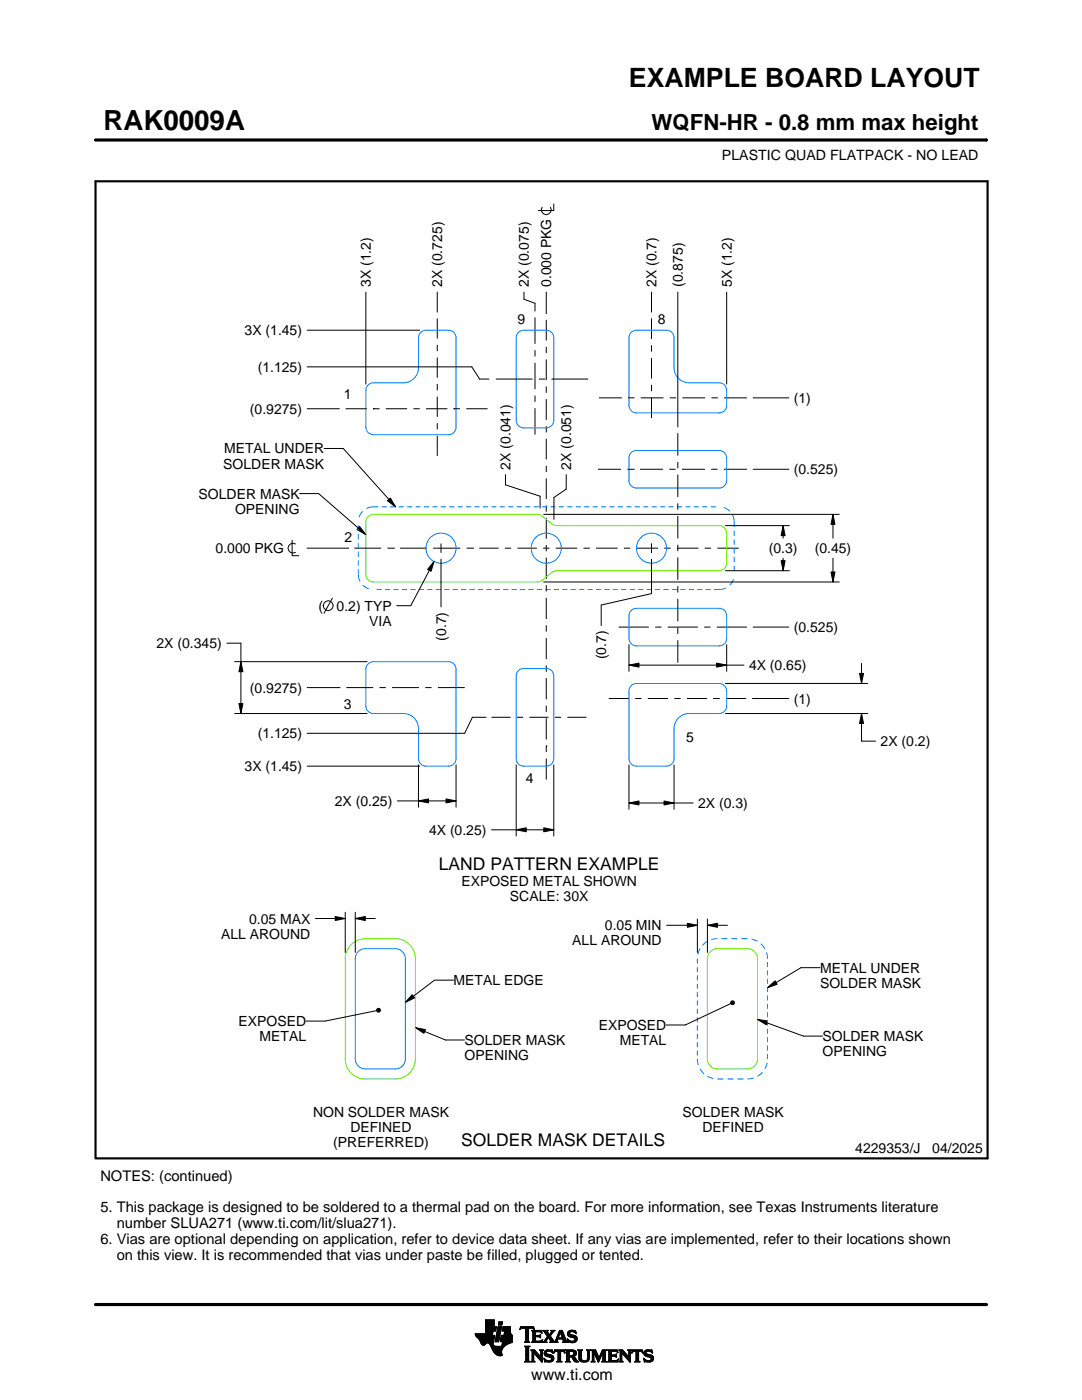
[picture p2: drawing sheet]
<svg xmlns="http://www.w3.org/2000/svg" width="216mm" height="279mm" viewBox="0 0 216 279" stroke-linecap="round" stroke-linejoin="round" font-family="sans-serif">
<g fill="none" stroke="#000" stroke-width=".2">
<path d="M19.1 27.9h177.7M196.8 27.7v.5M73 58.3v18.3M87.2 58.3v4M104.6 58.3v1.4l2.1 .8v1.6M108.2 41.4a.98 .98 0 0 0 .8 1.5 .98 .98 0 0 0 .8-1.5M109 58.3v4.3M110.5 40.7v1.3h-3.1M130 58.3v4M135.2 58.3v26.9M145 58.3v18.3M61.3 73.2h32.8l1.6 2.4h1.9"/>
<path d="M61.3 65.9h22.5M87.2 63.5v4.1M87.2 68.8v1.3M87.2 71.3v4.1M87.2 76.6v1.3M87.2 79.2v4M98.9 75.6h7.4M106.7 63.3v5.3M106.7 69.9v1.2M106.7 72.4v5.3M106.7 78.9v1.3M107.5 75.6h1.3"/>
<path d="M109 63.8v4.2M109 69.2v1.3M109 71.7v4.2M109 77.1v1.3M109 79.6v4.2M110 75.6h7.4M119.5 79.4h4.6M125.3 79.4h1.3M127.8 79.4h4.6M130 63.5v4.2M130 68.9v1.3M130 71.4v4.2"/>
<path d="M130 76.8v1.3M130 79.3v4.2M133.7 79.4h1.2M136.2 79.4h4.5M142 79.4h1.2M144.5 79.4h4.5M150.3 79.4h7.1M59.8 98.5h3.8l9.4 8.2M61.3 81.6h6.4M64.7 89.5h3.8l10.4 11.6M69 81.6h4.2M74.5 81.6h.1"/>
<path d="M74.5 81.6h1.2M77 81.6h4.2M77.3 99.9l.6-.5 1 1.7zM82.5 81.6h1.3M85 81.6h4.3M87.2 84.4v1.3M87.2 87v4M90.5 81.6h.1M90.5 81.6h1.3M93 81.6h4.3M100.9 94.7v2.1l6.9 2.2v2.4M106.7 81.5v5.2"/>
<path d="M109 85v1.3M109 87.6v4.1M109 93v1.2M109 95.5v4.1M113 94.7v2.9l-2.5 1.7v4.3M119.3 93.6h4.6M125.2 93.6h1.2M126.4 93.6h.1M127.7 93.6h4.6M133.5 93.6h1.3M135.2 86.4v4.5M135.2 92.2v1.2"/>
<path d="M135.2 94.7v4.5M136.1 93.6h4.6M141.9 93.6h1.3M144.4 93.6h4.6M150.3 93.6h7.1M58.3 107.8v3.1h1.3M59 108.6a.98 .98 0 0 0-1.5 .8 .98 .98 0 0 0 1.5 .8M61.3 109.4h8.3M66.3 119.4l-1.6 3M70.7 109.4h5.4M71.8 105.1l1.2 1.6-1.8-1zM77.3 109.4h1.3"/>
<path d="M78.6 109.4h.1M79.8 109.4h5.4M86.4 109.4h5.5M86.6 112.1l-.6 1.9-.7-.4zM86.6 112.1l-4.6 8.8h-2.8M88 108.5v1.8M88 111.6v9.5M93.1 109.4h1.3M94.4 109.4h.1M95.6 109.4h3.9M100.7 109.4h1.3M103.3 109.4h3.8"/>
<path d="M108.4 109.4h1.2M108.5 116.2h59M108.5 102.7h59M109 100.9v1.2M109 103.4v4.1M109 108.8v1.2M109 111.3v4.2M109 116.8v1.2M109 119.3v4.2M110.9 109.4h4.3M116.4 109.4h1.3M118.9 109.4h4.3"/>
<path d="M124.5 109.4h1.2M127 109.4h4.3M130 108.4v2M130 111.6v6.9l-10 2.3v4M132.5 109.4h1.3M135.1 109.4h4.3M135.2 100.5v1.2M135.2 103v4.5M135.2 108.7v1.3M135.2 111.2v4.5M135.2 117v1.2M135.2 119.5v4.5"/>
<path d="M140.6 109.4h1.3M143.1 109.4h4.3M144.8 113.9h12.7M144.8 104.9h12.7M155.9 111.9h.8l-.4 2zM156.3 104.9l.4 2h-.8zM156.3 104.9v2.5M156.3 111.4v2.5M165.8 114.2h.8l-.4 2zM166.2 102.7l.4 1.9h-.8zM166.2 102.7v4.7M166.2 111.4v4.8"/>
<path d="M45.3 128.4h2.8v14M46.8 132.1h26.5M48.1 132.1l.4 1.9h-.8zM61.3 137.2h6.6M69.1 137.2h5.4M75.7 137.2h1.3M78.2 137.2h5.4M84.9 137.2h1.2M87.4 137.2h5.3M109 124.8v1.3M109 127.3v4.3M109 132.8v1.3"/>
<path d="M109 135.3v4.3M121.5 139.4h4M123.4 125.1h6.1M125.5 132.7l2-.4v.8zM125.5 132.7h23M125.5 128.7v5.3M126.8 139.4h1.2M129.3 139.4h4M130.7 125.1h1.3M133.2 125.1h6.1M134.6 139.4h1.2M135.2 125.2v1.3"/>
<path d="M135.2 127.8v4.5M137.1 139.4h4M140.5 125.1h1.3M142.4 139.4h.1M142.4 139.4h1.2M143 132.3l2 .4-2 .4zM143 125.1h6M144.8 136.4h28.4M144.9 139.4h4M145 128.7v5.3M150.1 139.4h7.3M150.3 125.1h7.1"/>
<path d="M171.5 134.4h.8l-.4 2zM171.9 132.4v4M46.8 142.4h26.5M47.7 140.4h.8l-.4 2zM61.3 152.9h22.5M79.3 159.8h11.7M83.5 159.8l2-.4v.8zM83.5 152.6v8.5M89 159.4l2 .4-2 .4zM91 152.6v8.5M97 143.1h-2.7l-1.6 3.2h-31.4M98.1 143.1h3.8"/>
<path d="M103 152.6v14.3M103.1 143.1h1.3M105.6 143.1h3.8M109 148.8h.1M109 140.8v1.3M109 143.3v4.3M109 148.8v1.3M109 151.4v4.2M110.5 152.6v14.3M110.7 143.1h1.3M113.2 143.1h3.8M125.5 152.6v8.9"/>
<path d="M132.5 159.9l2 .4-2 .4zM134.5 152.6v8.9M144.8 142.4h28.4M171.9 142.4l.4 2h-.8zM171.9 142.4v5.5h2.8M98.1 165.6h12.4M103 165.6l2-.4v.8zM108.5 165.2l2 .4-2 .4zM125.5 160.3l2-.4v.8zM125.5 160.3h12.8M62.9 183.3h6M66.9 182.9l2 .4-2 .4z"/>
<path d="M68.9 182.1v8M70.9 183.3l2-.4v.8zM70.9 182.1v8M70.9 183.3h4M82.2 198.5l.5 .7-1.8 .8zM90.5 195.6h-3.8l-5.8 4.4M133 184.7h6.2M137.2 184.3l2 .4-2 .4zM139.2 183.4v6.7M141.2 184.7l2-.4v.8zM141.2 183.4v6.7M141.2 184.7h4"/>
<path d="M145.8 199.9l.3-.2 .3 .1 .2 .3-.2 .3-.3 .1-.3-.2zM153.2 197.1l1.5-1.4 .4 .7zM163.6 193.1h-3.8l-6.6 4M75.1 201.7l-10.2 2.1h-3.8M75.2 201.4l.2-.2 .4 .1 .1 .3-.1 .3-.4 .1-.2-.2zM82.9 205.1l2 .4-.3 .7zM82.9 205.1l6 2.5h3.8M145.8 200.3l-9.1 4.3h-3.8M151.2 203.4l2 .4-.3 .7zM151.2 203.4l9.1 3.4h3.8M94.8 266.2h3.5M94.8 266.3h3.5"/>
<path d="M94.9 266.4h3.3M94.9 266.5h3.8l-.2 1.2M94.9 266.5h3.8M95 266.6h3.7M95 266.7h3.7M95.1 266.8h3.6M95.2 266.9h3.4M95.3 267h3.3M95.4 267.1h3.2M95.5 267.2h3.1M95.6 267.3h3M95.7 267.4h2.8"/>
<path d="M95.7 267.5h2.8M95.8 267.6h2.7M95.8 267.7h2.7M95.9 267.8h2.6M95.9 267.9h2.5M95.9 268h2.5M96 268h1.1M96 268.1h1M96.1 268.2h.8M96.1 268.3h.7M96.2 268.4h.6M96.3 268.4h.4"/>
<path d="M96.9 266.1h1.4M96.9 266h1.4M96.9 265.9h1.4M96.9 265.8h1.5M96.9 265.7h1.5M96.9 264.7l2.2 .1-.2 .9h-.5l-.2 .8M96.9 265.6h2M96.9 265.5h2M96.9 265.4h2M96.9 265.3h2.1M96.9 265.2h2.1M96.9 265.1h2.1"/>
<path d="M96.9 265h2.1M96.9 264.9h2.1M96.9 264.8h2.2M96.9 264.6h1.7M96.9 264.5h1.7M96.9 264.4h1.7M96.9 264.3h1.7M96.9 264.2h1.7M96.9 264.1h1.7M96.9 264h1.7M96.9 263.9h1.7M96.9 263.8h1.7"/>
<path d="M96.9 263.7h1.7M96.9 263.6h1.7M96.9 263.5h1.7M96.9 263.4h1.7M97.5 268h.9M97.6 268.1h.8M97.7 268.2h.7M97.7 268.3h.7M97.8 268.4h.6M97.9 268.5h.6M97.9 268.6h.7M98 268.7h1.1"/>
<path d="M98 268.8h2.6M98 268.8h2.5M98.1 268.9h2.3M98.1 269h2.3M98.1 269.1h2.2M98.2 269.2h2.1M98.2 269.2h2M98.2 269.3h2M98.3 269.4h1.9M98.3 269.5h1.8M98.4 269.6h1.7M98.4 268v.4l.3 .2 2 .1"/>
<path d="M98.5 269.7h1.6M98.5 267.7l-.1 .3M98.5 269.8h1.6M98.6 269.9h1.5M98.6 264.8v-1.4h-1.7v2.8h-2.1l.1 .3 .7 .8 .7 1.1 .3 .1 .6-.5 .4 .1 1 1.8 .8 .6h.8l-.1-1 .8-1M98.6 270h1.5M98.7 270h1.4M98.8 270.1h1.3M98.8 267.7h.7M98.8 267.6h.7M98.8 267.5h.7M98.9 270.2h1.2"/>
<path d="M98.9 267.4h.7M98.9 267.3h.7M98.9 267.2h.7M98.9 267.1h.7M98.9 267h.7M98.9 270.3h1.3M99 266.9h.6M99 266.9h.7M99 266.8h.7M99 266.7h.7M99 266.6h.7M99 266.5h.7"/>
<path d="M99.1 270.4h1.1M99.1 266.4h.7M99.1 266.3h.7M99.1 266.2h.7M99.1 266.1h.7M99.1 266h.7M99.2 265.9h.7M99.2 265.8h.7M99.2 270.4h1M99.2 265.7h.7M99.2 265.6h.7M99.2 265.5h.7"/>
<path d="M99.3 265.4h.6M99.3 265.4h.7M99.3 265.3h.7M99.3 265.2h.7M99.3 265.1h.7M99.3 265h.7M99.4 270.5h.8M99.4 264.9h.7M99.4 264.8h.7M99.4 264.8h.7l-.6 3h-.7zM99.4 264.5l.2-.7h.7l-.2 .7h-.7M99.5 264.4h.6"/>
<path d="M99.5 264.3h.7M99.5 264.2h.7M99.5 264.1h.7M99.5 264h.7M99.5 263.9h.7M99.6 263.8h.7M99.8 270.6h.1M99.8 267.7h2.4M99.8 267.6h2.4M99.8 267.5h2.4M99.9 267.4h2.3M99.9 267.3h2.3"/>
<path d="M99.9 267.2h2.3M99.9 267.1h2.3M99.9 267h2.3M99.9 266.9h2.3M100 266.9h2.2M100 266.8h2.2M100 266.7h2.2M100 266.6h2.2M100 266.5h2.2M100.1 268.6h.7M100.2 268.5h.7M100.2 268.4h.8"/>
<path d="M100.2 268.4h.9M100.2 268.3h1M100.2 268.2h1.2M100.2 265.6h1.6M100.2 268.1h1.4M100.2 265.5h1.6M100.2 268h1.6M100.3 265.4h1.5M100.3 268h1.7M100.3 267.9h1.9M100.3 265.3h1.5M100.3 267.8h1.9"/>
<path d="M100.3 265.2h1.5M100.3 265.1h1.5M100.3 265h1.5M100.4 264.9h1.4M100.4 264.8h1.4M100.6 266.5l.1-.8h-.5l.2-.9h1.4l.1 1.1 .3 .6v1.4l-1.3 .6M100.6 266.4h1.5M100.6 266.3h1.4M100.6 266.2h1.4M100.6 266.1h1.3M100.7 266h1.2M100.7 265.9h1.2"/>
<path d="M100.7 265.8h1.1M100.7 265.7h1.1M102.2 266.5h-2.2l-.2 1.1 .5 .2-.2 .9M103.7 265.3h.1M103.8 265.2h.2M103.8 265h2.8M103.8 264.9h2.7M103.9 264.8h2.6M104.7 267.8h1M104.7 271.8h1.1M104.7 268.7h1M104.8 267.7h.7"/>
<path d="M104.8 271.7h.8M104.9 265.2h.6M104.9 268.9h.6M104.9 267.6h.6M104.9 267.5l-.2 .3M104.9 267.5h.6M104.9 267.4h.6M104.9 267.3h.6M104.9 267.2h.6M104.9 267.1h.6M104.9 267h.6M104.9 266.8h.6"/>
<path d="M104.9 266.7h.6M104.9 266.6h.6M104.9 266.5h.6M104.9 266.4h.6M104.9 266.3h.6M104.9 266.2h.6M104.9 266.1h.6M104.9 265.9h.6M104.9 265.8h.6M104.9 265.7h.6M104.9 265.6h.6M104.9 265.5h.6"/>
<path d="M104.9 265.4h.6M104.9 265.3h.6M104.9 271.5h.6M104.9 269h.6M104.9 271.4h.6M104.9 271.4v-2.4l-.2-.4h1.1l-.3 .4v2.4M104.9 271.4l-.2 .4h1.1l-.3-.4M104.9 271.3h.6M104.9 271.2h.6M104.9 271.1h.6M104.9 271h.6M104.9 270.9h.6"/>
<path d="M104.9 270.8h.6M104.9 270.6h.6M104.9 270.5h.6M104.9 270.4h.6M104.9 270.3h.6M104.9 270.2h.6M104.9 270.1h.6M104.9 270h.6M104.9 269.9h.6M104.9 269.8h.6M104.9 269.6h.6M104.9 269.5h.6"/>
<path d="M104.9 269.4h.6M104.9 269.3h.6M104.9 269.2h.6M104.9 269.1h.6M105.5 267.5l.2 .3M105.5 267.5v-2.3l.7-.1 .4 .3-.1-.6h-2.6l-.1 .6 .4-.3 .7 .1v2.3M105.7 267.8h-1M105.9 271.8h.8M105.9 269.4h.8M106.1 269.5h.7M106.1 267.8h2M106.1 271.7h.5"/>
<path d="M106.2 269.6h.7M106.2 271.5h.3M106.2 265.6h1.8M106.2 269.8h.8M106.2 271.4h.3M106.2 271.4l-.3 .4h.8l-.2-.4M106.2 271.3h.3M106.2 271.2h.3M106.2 271.1h.3M106.2 271h.3M106.2 270.9h.3M106.2 270.8h.3"/>
<path d="M106.2 270.6h.3M106.2 270.5h.3M106.2 270.4h.3M106.2 270.3h.3M106.2 270.2h.3M106.2 270.1h.3M106.2 270h1M106.2 269.9h.9M106.2 269.8v1.6M106.2 269.8l-.3-.4h.8l1.2 1.4M106.3 267.7h1.8M106.3 265.7h1.8"/>
<path d="M106.3 267.6h.6M106.3 265.8h.6M106.3 267.5l-.2 .3M106.3 267.5h.5M106.3 267.4h.5M106.3 267.3h.5M106.3 267.2h.5M106.3 267.1h.5M106.3 267h.5M106.3 266.8h.5M106.3 266.7h1.6M106.3 266.6h1.6"/>
<path d="M106.3 266.5h.5M106.3 266.4h.5M106.3 266.3h.5M106.3 266.2h.5M106.3 266.1h.5M106.3 265.9h.5M106.4 265.2h.2M106.5 270h.1M106.5 270v1.4M106.5 265.3h.1M106.6 270.1h.7M106.7 270.2h.7"/>
<path d="M106.8 270.3h.7M106.8 265.9l.2-.1h.6l.6 .2-.2-.5h-1.9l.2 .3v1.7M106.8 265.9v.6h.8l.3-.2v.7M106.9 270.4h.7M107 270.5h.7M107.1 270.6h.7M107.2 270.8h1M107.3 270.9h.9M107.4 271h.8M107.5 271.1h.7M107.6 271.2h.6M107.6 266.5h.3"/>
<path d="M107.7 271.3h.5M107.7 269.4h.7M107.7 266.8h.2M107.7 267.6h.5M107.8 266.4h.1M107.8 271.4h.4M107.8 267h.1M107.8 265.8h.3M107.8 269.5h.5M107.9 271.5h.3M107.9 269.6h.3M107.9 267l-.3-.2h-.8l.1 .8h.9l.5-.2"/>
<path d="M107.9 269.8h.3M107.9 270.6h.3M107.9 270.5h.3M107.9 270.4h.3M107.9 270.3h.3M107.9 270.2h.3M107.9 270.1h.3M107.9 270h.3M107.9 269.9h.3M107.9 269.8v1M107.9 269.8l-.2-.4h.7l-.2 .4M108 271.7h.2"/>
<path d="M108 265.9h.1M108 267.5h.2M108.1 271.8h.1M108.1 266.1h.1M108.2 267.4h.1M108.2 269.8v2.1l-1.7-1.9M108.2 267.8h.9M108.3 267.4l-.2 .5-2-.1M108.3 265.6h1M108.5 267.7h.5M108.5 271.1l.8 .4h.5l.2-.1-.1-.4-1-.4-.3-.3 .1-.7 .7-.2 .6 .1 .2-.1 .1 .6-.9-.3-.3 .1-.1 .3 1.3 .4 .2 .6M108.5 271.1h.1"/>
<path d="M108.5 265.7h.7M108.5 271.2h.2M108.6 271.3h.2M108.6 270.1h.4M108.6 270h.4M108.6 270.2h.6M108.6 267.6h.4M108.6 271.4h.4M108.6 269.9h.4M108.6 270.3h1M108.6 265.8h.7M108.6 271.5h.8"/>
<path d="M108.6 269.8h.5M108.7 271.7h1.5M108.7 270.4h1.3M108.7 267.5h.3M108.7 271.8h.1M108.7 265.9h.6M108.7 269.6h1.5M108.8 267.4h.3M108.8 270.5h1.5M108.8 266.1h.6M108.8 269.5h1.4M108.8 267.3h.4"/>
<path d="M108.9 266.2h.6M108.9 267.2h.4M108.9 266.3h.6M108.9 270.6h1.5M109 267.1h.3M109 266.4h1M109.1 271.8h.9M109.1 269.4h.7M109.1 267h.9M109.1 266.5h.8M109.1 267.8h-.9M109.2 266.8h.8"/>
<path d="M109.2 266.6h.6M109.2 266.7h.7M109.2 266.7l-.6 .9-.4 .2M109.3 270.8h1.1M109.5 267.1h.6M109.6 267.2h.6M109.7 271.5h.7M109.7 267.3h.6M109.7 267.8l.2-.2-.5-.7-.4 .8 .1 .1M109.7 267.8h1.6M109.7 266.3h.4M109.7 267.4h.6"/>
<path d="M109.8 270.9h.7M109.8 266.2h.3M109.8 266.6l.9 1.2 1-2.3h.5l.8 2.1 .3 .2M109.8 267.5h.6M109.9 266.1h.3M109.9 269.8h.4M109.9 267.6h.6M109.9 267.7h.7M109.9 271.4h.5M109.9 265.9h.4M110 271h.5M110 265.6h.7"/>
<path d="M110 265.9l-.4 .5-.4-.6 .2-.3h-1.1l.9 1.2M110 265.9l.1-.2-.2-.2h.8l-.9 1.1M110 271.3h.5M110 265.8h.4M110 271.1h.5M110 271.2h.5M110.1 269.4h.1M110.1 265.7h.4M110.1 269.9h.2M110.2 270h.1M110.5 270h.1M110.5 269.9h.2"/>
<path d="M110.5 271.1l-.2 .5-.8 .3-.6-.2-.2 .1-.2-.7M110.5 269.8h.3M110.6 269.6h2.1M110.6 269.5h2M110.6 269.4h2M110.7 267.7h.5M110.8 267.6h.4M110.9 267.5h.3M110.9 267.4h.3M111 267.3h.3M111 267.2h1.8M111 267.1h1.8"/>
<path d="M111.1 267h.3M111.1 271.8h1M111.1 266.8h.4M111.2 266.7h.3M111.2 267.5l.1-.2h1l.1 .2M111.2 267.5v.3h.1M111.2 266.6h.3M111.3 266.5h.3M111.3 271.7h.6M111.3 266.4h.3M111.3 271.5h.6M111.3 267.8h-1.6"/>
<path d="M111.3 269.8h.6M111.4 266.3h.3M111.4 271.4h.5M111.4 271.4l-.1-1.7h-.4l-.4 .4 .2-.7h1.9l.1 .7-.3-.4h-.5v1.7M111.4 270.5h.5M111.4 270.4h.5M111.4 270.3h.5M111.4 270.2h.5M111.4 270.1h.5M111.4 270h.5M111.4 269.9h.5M111.4 271.4l-.3 .4h1l-.2-.4"/>
<path d="M111.4 271.3h.5M111.4 271.2h.5M111.4 271.1h.5M111.4 271h.5M111.4 270.9h.5M111.4 270.8h.5M111.4 270.6h.5M111.4 266.2h.3M111.4 266.1h.4M111.5 265.9h.9M111.5 265.8h.8M111.6 265.7h.7"/>
<path d="M111.6 265.6h.6M111.8 265.9l.4 1.1h-.8zM111.9 266.1h.5M111.9 266.2h.5M111.9 266.3h.6M112 266.4h.5M112 266.5h.6M112.1 266.6h.5M112.1 266.7h.6M112.1 266.8h.6M112.2 267h.5M112.2 267.8h1.1"/>
<path d="M112.3 267.3h.6M112.3 267.4h.6M112.4 267.5h.6M112.4 267.5v.3h-.2M112.4 269.8h.3M112.4 267.6h.6M112.4 267.7h.7M112.6 269.9h.1M112.6 270h.2M112.8 271.8h1M112.8 269.4h1.6M113 269.5h1.7"/>
<path d="M113 271.7h.7M113 269.6h1.9M113 271.5h.6M113 269.8h.6M113 271.4h.6M113 271.4l-.2 .4h1l-.2-.4M113 271.3h.6M113 271.2h.6M113 271.1h.6M113 271h.6M113 270.9h.6M113 270.8h1.5"/>
<path d="M113 270.6h1.6M113 270.5h1.8M113 270.4h.6M113 270.3h.6M113 270.2h.6M113 270.1h.6M113 270h.6M113 269.9h.6M113 269.8v1.6M113 269.8l-.2-.4h1.4l.6 .2 .2 .3v.4l-.2 .3-.4 .1M113.2 267.3h.2M113.2 267.4h.3"/>
<path d="M113.2 266.2h.5M113.2 266.3h.6M113.2 266.1h.5M113.3 267.5h.3M113.3 267.8h-1.1M113.3 266.4h.9M113.3 265.9h.4M113.3 267.6h.6M113.3 266.5h1.3M113.3 267.7h1.6M113.3 265.8h.5M113.3 267.8h.2"/>
<path d="M113.4 266.6h1.5M113.4 265.7h1.5M113.4 265.7l.5-.2 .7 .1 .2-.1 .1 .7-.7-.4h-.4l-.1 .3 .1 .2 .9 .2 .4 .3 .1 .5-.3 .5-.6 .2-.7-.2-.2 .1-.2-.7 .9 .5 .5-.1 .1-.3-.2-.3-1.1-.4-.2-.4zM113.5 266.7h1.5M113.5 265.6h1.4M113.6 271.4v-.6h.4l.7 1h.8M113.6 269.9l.1-.2 .7 .2v.4l-.4 .2M113.6 269.9v.6M113.7 267.8h1.1M113.8 266.8h1.3M113.8 265.5h.6M114 268h.4"/>
<path d="M114.1 270.9h.6M114.2 271h.6M114.2 271.1h.7M114.3 271.2h.6M114.3 267h.8M114.3 269.8h.7M114.3 270.4h.6M114.4 271.3h.6M114.4 270.7l1.1 1.1M114.4 270.7h.1M114.4 271.4h.7M114.4 269.9h.6"/>
<path d="M114.4 270.3h.6M114.5 267.6h.5M114.5 270.2h.5M114.5 270h.5M114.5 265.8h.4M114.5 270.1h.5M114.5 271.5h.7M114.6 271.7h.7M114.6 267.1h.6M114.6 267.5h.5M114.7 267.2h.5M114.7 267.4h.5"/>
<path d="M114.7 265.9h.3M114.7 267.3h.5M114.7 271.8h.8M114.8 266.1h.2M114.9 266.2h.1M115.3 269.4h.9M115.4 269.5h.7M115.5 269.6h.5M115.5 269.8h.5M115.5 269.8v1.4l.4 .5 .6 .2 .7-.1 .3-.3 .1-.5M115.5 271h.5M115.5 270.9h.5"/>
<path d="M115.5 270.8h.5M115.5 270.6h.5M115.5 270.5h.5M115.5 270.4h.5M115.5 270.3h.5M115.5 270.2h.5M115.5 270.1h.5M115.5 270h.5M115.5 269.9h.5M115.5 269.8l-.2-.4h.9l-.2 .4M115.5 271.1h.5M115.5 271.2h.5"/>
<path d="M115.5 271.3h.6M115.6 271.4h.6M115.7 271.5h.8M115.8 271.7h1.5M116 271l.2 .4 .5 .2 .4-.2 .2-.4M116 269.8v1.2M116 271.8h1.1M116.8 271.5h.6M117 269.4h.8M117.1 271.4h.4M117.2 269.5h.5M117.2 271.3h.4"/>
<path d="M117.2 269.6h.4M117.2 271.2h.4M117.2 271.1h.4M117.3 269.8h.3M117.3 271h.3M117.3 270.9h.3M117.3 270.8h.3M117.3 270.6h.3M117.3 270.5h.3M117.3 270.4h.3M117.3 270.3h.3M117.3 270.2h.3"/>
<path d="M117.3 270.1h.3M117.3 270h.3M117.3 269.9h.3M117.6 269.8l.2-.4h-.8l.2 .3 .1 1.3M117.6 269.8v1.2M118 271.8h.7M118 269.4h.8M118.1 269.5h.8M118.1 271.7h.5M118.2 269.6h.7M118.2 271.5h.3M118.2 269.8h.8"/>
<path d="M118.2 271.4h.3M118.2 269.8l-.2-.4h.8l.7 1.6 .7-1.6h.9l-.3 .4M118.2 271.4l-.2 .4h.7l-.2-.4M118.2 271.3h.3M118.2 271.2h.3M118.2 271.1h.3M118.2 271h.3M118.2 270.9h.3M118.2 270.8h.3M118.2 270.6h.3M118.2 270.5h.3M118.2 270.4h.3"/>
<path d="M118.2 270.3h.3M118.2 270.2h.3M118.2 270.1h.3M118.2 270h.9M118.2 269.9h.8M118.2 269.8v1.6M118.6 270.1h.5M118.6 270.2h.6M118.7 270.3h.5M118.7 270.4h.6M118.8 270.5h.5M118.8 270.6h.6"/>
<path d="M118.9 270.8h.5M118.9 270.9h.6M119 271h.8M119 271.1h.8M119.1 271.2h.6M119.1 271.3h.6M119.2 271.4h.4M119.2 271.5h.4M119.3 271.7h.2M119.3 271.8h.2M119.6 270.9h.3M119.6 270.8h.3"/>
<path d="M119.7 270.6h.3M119.7 270.5h.3M119.8 270.4h.3M119.8 270.3h.3M119.9 270.2h.3M119.9 270.1h.3M120 270h.8M120 269.9h.8M120 269.8h.8M120.1 271.8h1M120.1 269.6h.7M120.1 269.5h.8"/>
<path d="M120.2 269.4h.9M120.2 271.7h.7M120.3 271.5h.5M120.3 271.4h.5M120.3 271.4l-.2 .4h1l-.3-.4M120.3 271.4v-1.5l-.9 2-.9-2v1.5M120.3 271.3h.5M120.3 271.2h.5M120.3 271.1h.5M120.3 271h.5M120.3 270.9h.5M120.3 270.8h.5"/>
<path d="M120.3 270.6h.5M120.3 270.5h.5M120.3 270.4h.5M120.3 270.3h.5M120.3 270.2h.5M120.3 270.1h.5M120.8 269.8v1.6M121.2 271.8h2M121.2 269.4h1.9M121.4 269.5h1.8M121.4 271.7h1.9M121.5 269.6h1.7"/>
<path d="M121.5 271.5h1.8M121.5 269.8h.5M121.5 271.4h.5M121.5 269.8l-.3-.4h1.9l.2 .6M121.5 269.9h.5M121.5 269.8v1.6M121.5 271.3h.5M121.5 271.2h.5M121.5 271.1h.5M121.5 271h.5M121.5 270.9h.5M121.5 270.8h.5"/>
<path d="M121.5 270.6h1.5M121.5 270.5h1.5M121.5 270.4h1.5M121.5 270.3h.5M121.5 270.2h.5M121.5 270.1h.5M121.5 270h.5M122.6 270.4l.4-.2v.7l-.2-.2h-.8v.7l.2 .1M122.9 270.8h.1M122.9 270.3h.1M123 269.8h.3M123.1 271.4h.3"/>
<path d="M123.2 269.9h.1M123.3 270h.1M123.3 270l-.4-.3h-.8l-.1 .7M123.3 271.3h.1M123.4 271.2h.1M123.4 271.2l-.2 .6h-2l.3-.4M123.4 271.2l-.3 .3h-.4M123.5 271.8h.8M123.5 269.4h.7M123.6 269.5h.7M123.7 271.7h.5M123.7 269.6h.7"/>
<path d="M123.7 271.5h.4M123.7 269.8h.8M123.7 271.4h.4M123.7 271.4l-.2 .4h.8l-.2-.4M123.7 271.3h.4M123.7 271.2h.4M123.7 271.1h.4M123.7 271h.4M123.7 270.9h.4M123.7 270.8h.4M123.7 270.6h.4M123.7 270.5h.4"/>
<path d="M123.7 270.4h.4M123.7 270.3h.4M123.7 270.2h.4M123.7 270.1h.4M123.7 270h1M123.7 269.9h.9M123.7 269.8v1.6M123.7 269.8l-.2-.4h.7l1.2 1.4 .1-1M124.1 270v1.4M124.1 270h.1M124.2 270.1h.6M124.2 270.2h.7"/>
<path d="M124.3 270.3h.7M124.4 270.4h.7M124.5 270.5h.7M124.6 270.6h.7M124.7 270.8h1.1M124.8 270.9h1M124.9 271h.9M125 271.1h.8M125.1 271.2h.7M125.2 271.3h.6M125.2 269.4h.8M125.3 271.4h.5"/>
<path d="M125.4 269.5h.5M125.4 271.5h.4M125.4 269.6h.4M125.5 269.8h.3M125.5 269.8l-.3-.4h.8l-.2 .4M125.5 270.4h.3M125.5 270.3h.3M125.5 270.2h.3M125.5 270.1h.3M125.5 270h.3M125.5 269.9h.3M125.5 270.6h.3"/>
<path d="M125.5 270.5h.3M125.5 271.7h.3M125.6 271.8h.2M125.8 269.8v2.1l-1.7-1.9M126 270h.1M126.1 269.9h.1M126.1 269.8h.3M126.1 269.6h2.1M126.2 269.5h2M126.2 269.4h2M126.6 271.8h1.1M126.9 271.7h.6"/>
<path d="M126.9 271.5h.5M126.9 269.8h.5M126.9 271.4h.5M126.9 271.4v-1.7h-.5l-.3 .4 .1-.7h1.9l.2 .7-.4-.4h-.5v1.7M126.9 270.5h.5M126.9 270.4h.5M126.9 270.3h.5M126.9 270.2h.5M126.9 270.1h.5M126.9 270h.5M126.9 269.9h.5M126.9 271.4l-.3 .4h1.1l-.3-.4"/>
<path d="M126.9 271.3h.5M126.9 271.2h.5M126.9 271.1h.5M126.9 271h.5M126.9 270.9h.5M126.9 270.8h.5M126.9 270.6h.5M128 269.8h.3M128.1 269.9h.2M128.2 270h.1M128.4 271.1h.1M128.4 271.2h.2"/>
<path d="M128.5 271.3h.2M128.5 270.1h.4M128.5 270h.4M128.5 270.2h.6M128.5 271.4h.4M128.5 269.9h.4M128.5 270.3h1M128.5 271.5h.8M128.5 269.8h.5M128.6 271.7h1.5M128.6 270.4h1.3M128.6 271.8h.1"/>
<path d="M128.6 269.6h1.5M128.7 270.5h1.5M128.7 269.5h1.4M128.8 270.6h1.5M128.9 271.8h1M129 269.4h.7M129.1 270.8l-.6-.4 .1-.7 .5-.3 .8 .1 .2-.1 .1 .7-.8-.4-.4 .1-.1 .2 1.3 .5 .2 .6M129.1 270.8l.7 .2v.4l-.6 .1-.8-.4M129.2 270.8h1.1M129.6 271.5h.7M129.6 270.9h.8M129.8 269.8h.4"/>
<path d="M129.8 271.4h.5M129.9 271h.5M129.9 271.3h.5M129.9 271.1h.5M129.9 271.2h.5M129.9 269.4h.2M130 269.9h.2M130.1 270h.1M130.4 271.1l-.3 .5-.7 .3-.6-.2-.2 .1-.2-.7"/>
<circle cx="65.5" cy="120.9" r=".98"/>
</g>
<g fill="#000">
<path d="M71.8 105.1l1.2 1.6-1.8-1zM77.3 99.9l.6-.5 1 1.7zM86.6 112.1l-.6 1.9-.7-.4zM156.3 104.9l.4 2h-.8zM155.9 111.9h.8l-.4 2zM165.8 114.2h.8l-.4 2zM166.2 102.7l.4 1.9h-.8zM48.1 132.1l.4 1.9h-.8zM125.5 132.7l2-.4v.8zM143 132.3l2 .4-2 .4zM171.5 134.4h.8l-.4 2zM47.7 140.4h.8l-.4 2z"/>
<path d="M83.5 159.8l2-.4v.8zM89 159.4l2 .4-2 .4zM171.9 142.4l.4 2h-.8zM103 165.6l2-.4v.8zM108.5 165.2l2 .4-2 .4zM125.5 160.3l2-.4v.8zM132.5 159.9l2 .4-2 .4zM66.9 182.9l2 .4-2 .4zM70.9 183.3l2-.4v.8zM137.2 184.3l2 .4-2 .4zM141.2 184.7l2-.4v.8zM153.2 197.1l1.5-1.4 .4 .7z"/>
<path d="M75.2 201.4l.2-.2 .4 .1 .1 .3-.1 .3-.4 .1-.2-.2zM82.2 198.5l.5 .7-1.8 .8zM82.9 205.1l2 .4-.3 .7zM145.8 199.9l.3-.2 .3 .1 .2 .3-.2 .3-.3 .1-.3-.2zM151.2 203.4l2 .4-.3 .7z"/>
</g>
<path d="M19.1 36.2h178v195h-178z" fill="none" stroke="#000" stroke-width=".43"/>
<path d="M19 27.9h177.8M19 260.3h177.8" fill="none" stroke="#000" stroke-width=".63"/>
<g fill="none" stroke="#0080ff" stroke-width=".2">
<path d="M73.6 76.7l.9-.3h6a3 3 0 0 0 3-3v-6a1.5 1.5 0 0 1 1.5-1.5h4.5a1.5 1.5 0 0 1 1.5 1.5v17.9a1.5 1.5 0 0 1-1.5 1.5h-15a1.5 1.5 0 0 1-1.5-1.5v-7.4l.1-.5zM103.6 66.2l.9-.3h4.5a1.5 1.5 0 0 1 1.5 1.5v16.5a1.5 1.5 0 0 1-1.5 1.5h-4.5a1.5 1.5 0 0 1-1.5-1.5v-16.5l.1-.5zM126.1 66.2l.9-.3h6a1.5 1.5 0 0 1 1.5 1.5v6a3 3 0 0 0 3 3h6a1.5 1.5 0 0 1 1.5 1.5v3a1.5 1.5 0 0 1-1.5 1.5h-16.5a1.5 1.5 0 0 1-1.5-1.5v-13.5l.1-.5zM126.1 90.2l.9-.3h16.5a1.5 1.5 0 0 1 1.5 1.5v4.5a1.5 1.5 0 0 1-1.5 1.5h-16.5a1.5 1.5 0 0 1-1.5-1.5v-4.5l.1-.5zM71.5 113.6v1.5l.3 .9M71.5 104.8v1.1M71.5 106.6v1M71.5 108.4v1M71.5 110.1v1.1M71.5 111.8v1.1M72.4 102l-.8 1.2M72.4 116.8l1.2 .7"/>
<path d="M75.2 117.7h1M75.5 101.1l-1.4 .1-1 .3M76.2 101.1h1M76.9 117.7h1M77.9 101.1h1M78.5 117.7h1M79.5 101.1h1.1M80.2 117.7h1M81.2 101.1h1M81.9 117.7h1M82.9 101.1h1M83.6 117.7h1"/>
<path d="M84.6 101.1h1M85.3 117.7h1M86.3 101.1h1M87 117.7h1M88 101.1h1M88.6 117.7h1M89.6 101.1h1.1M90.3 117.7h1M91.3 101.1h1M92 117.7h1M93 101.1h1M93.7 117.7h1"/>
<path d="M94.7 101.1h1M95.4 117.7h1M96.4 101.1h1M97.1 117.7h1M98.1 101.1h1M98.7 117.7h1M99.7 101.1h1.1M100.4 117.7h1M101.4 101.1h1M102.1 117.7h1M103.1 101.1h1M103.8 117.7h1"/>
<path d="M104.8 101.1h1M105.5 117.7h1M106.5 101.1h1M107.1 117.7h1.1M108.2 101.1h1M108.8 117.7h1M109.8 101.1h1.1M110.5 117.7h1M111.5 101.1h1M112.2 117.7h1M113.2 101.1h1M113.9 117.7h1"/>
<path d="M114.9 101.1h1M115.6 117.7h1M116.6 101.1h1M117.2 117.7h1.1M118.3 101.1h1M118.9 117.7h1M119.9 101.1h1M120.6 117.7h1M121.6 101.1h1M122.3 117.7h1M123.3 101.1h1M124 117.7h1"/>
<path d="M125 101.1h1M125.7 117.7h1M126.7 101.1h1M127.3 117.7h1.1M128.4 101.1h1M129 117.7h1M130 101.1h1M130.7 117.7h1M131.7 101.1h1M132.4 117.7h1M133.4 101.1h1M134.1 117.7h1"/>
<path d="M135.1 101.1h1M135.8 117.7h1M136.8 101.1h1M137.4 117.7h1.1M138.5 101.1h1M139.1 117.7h1M140.1 101.1h1M140.8 117.7h1M141.8 101.1h1M144.4 101.3l1.2 .7M144.9 117.3l-1 .3-1.4 .1M146.2 102.8l.3 1v1.4"/>
<path d="M146.4 115.6l-.8 1.2M146.5 105.9v1M146.5 107.6v1.1M146.5 109.4v1M146.5 111.2v1M146.5 112.9v1.1M73.6 132.3l.9-.2h15a1.5 1.5 0 0 1 1.5 1.4v17.9a1.5 1.5 0 0 1-1.5 1.5h-4.5a1.5 1.5 0 0 1-1.5-1.5v-6a3 3 0 0 0-3-3h-6a1.5 1.5 0 0 1-1.5-1.5v-7.4l.1-.4zM103.6 133.7l.9-.3h4.5a1.5 1.5 0 0 1 1.5 1.5v16.5a1.5 1.5 0 0 1-1.5 1.5h-4.5a1.5 1.5 0 0 1-1.5-1.5v-16.5l.1-.5zM126.1 136.7l.9-.3h16.5a1.5 1.5 0 0 1 1.5 1.5v3a1.5 1.5 0 0 1-1.5 1.5h-6a3 3 0 0 0-3 3v6a1.5 1.5 0 0 1-1.5 1.5h-6a1.5 1.5 0 0 1-1.5-1.5v-13.5l.1-.5zM126.1 121.7l.9-.3h16.5a1.5 1.5 0 0 1 1.5 1.5v4.5a1.5 1.5 0 0 1-1.5 1.5h-16.5a1.5 1.5 0 0 1-1.5-1.5v-4.5l.1-.5zM71.5 189.9l.9-.5 .5-.1h6a2 2 0 0 1 2 2v20a2 2 0 0 1-2 2h-6a2 2 0 0 1-2-2v-20l.1-.5zM139.2 191.3v1"/>
<path d="M139.2 193v1M139.2 194.7v1M139.2 196.3v1M139.2 198v1M139.2 199.7v1M139.7 189.3l-.5 1.2M141.2 187.9l-1 .8M143.2 187.3l-1.3 .2M144 187.3h1.2M146 187.3h1.2M148 187.3h1.2M150 187.4l1.2 .5"/>
<path d="M151.8 188.4l.8 .9M153 190.1l.2 1.2M153.2 192v1M153.2 193.7v1M153.2 195.3v1M153.2 197v1M153.2 198.7v1M139.2 211.3l.1 1.3M139.2 201.3v1M139.2 203v1M139.2 204.7v1M139.2 206.3v1"/>
<path d="M139.2 208v1M139.2 209.7v1M139.7 213.3l.8 1M140.5 214.3h.1M141.2 214.8l1.1 .4M143.2 215.3h1.2M145.2 215.3h1.2M147.2 215.3h1.2M150.4 215.1l-1.2 .2M152.1 214l-.9 .8M153.1 212.2l-.5 1.1M153.2 200.3v1"/>
<path d="M153.2 202v1M153.2 203.7v1M153.2 205.3v1M153.2 207v1M153.2 208.7v1M153.2 210.3v1"/>
<circle cx="88" cy="109.4" r="3"/>
<circle cx="109" cy="109.4" r="3"/>
<circle cx="130" cy="109.4" r="3"/>
</g>
<path d="M73.6 102.9l.9-.2h32.7l.8 .1 2.3 1.9 .8 .2h32.4a1.5 1.5 0 0 1 1.5 1.5v6a1.5 1.5 0 0 1-1.5 1.5h-32.4l-.8 .2-2.3 1.9-.8 .2h-32.7a1.5 1.5 0 0 1-1.5-1.5v-10.5l.1-.5zM70.1 188.5a4 4 0 0 1 2.8-1.2h6a4 4 0 0 1 4 4v20a4 4 0 0 1-4 4h-6a4 4 0 0 1-4-4v-20a4 4 0 0 1 1.2-2.8zM141.7 189.9l.9-.5 .6-.1h6a2 2 0 0 1 2 2v20a2 2 0 0 1-2 2h-6a2 2 0 0 1-2-2v-20v-.5z" fill="none" stroke="#6ef200" stroke-width=".2"/>
<text font-size="5.5" x="20.6" y="26">RAK0009A</text>
<text font-size="5.3" x="125.5" y="17.4">EXAMPLE BOARD LAYOUT</text>
<text font-size="4.4" x="130" y="26">WQFN-HR - 0.8 mm max height</text>
<g font-size="3.5">
<text x="87.6" y="173.6">LAND PATTERN EXAMPLE</text>
<text x="92" y="228.7">SOLDER MASK DETAILS</text>
</g>
<text font-size="3.2" x="106" y="275.3">www.ti.com</text>
<g font-size="2.9">
<text x="20" y="235.6">NOTES: (continued)</text>
<text x="20" y="241.9">5. This package is designed to be soldered to a thermal pad on the board. For more information, see Texas Instruments literature</text>
<text x="23.3" y="245.1">number SLUA271 (www.ti.com/lit/slua271).</text>
<text x="20" y="248.2">6. Vias are optional depending on application, refer to device data sheet. If any vias are implemented, refer to their locations shown</text>
<text x="23.3" y="251.4">on this view. It is recommended that vias under paste be filled, plugged or tented.</text>
</g>
<g font-size="2.8">
<text x="144.1" y="32">PLASTIC QUAD FLATPACK - NO LEAD</text>
<text x="74" y="57.3" transform="rotate(-90 74 57.3)">3X (1.2)</text>
<text x="88.2" y="57.3" transform="rotate(-90 88.2 57.3)">2X (0.725)</text>
<text x="105.6" y="57.3" transform="rotate(-90 105.6 57.3)">2X (0.075)</text>
<text x="110" y="57.3" transform="rotate(-90 110 57.3)">0.000 PKG</text>
<text x="131" y="57.3" transform="rotate(-90 131 57.3)">2X (0.7)</text>
<text x="136.2" y="57.3" transform="rotate(-90 136.2 57.3)">(0.875)</text>
<text x="146" y="57.3" transform="rotate(-90 146 57.3)">5X (1.2)</text>
<text x="103.2" y="64.7">9</text>
<text x="131.2" y="64.6">8</text>
<text x="48.8" y="66.9">3X (1.45)</text>
<text x="51.4" y="74.2">(1.125)</text>
<text x="49.9" y="82.6">(0.9275)</text>
<text x="68.6" y="79.6">1</text>
<text x="158.4" y="80.4">( )</text>
<text x="159.3" y="80.4">1</text>
<text x="44.5" y="93.5">SOLDER MASK</text>
<text x="44.7" y="90.5">METAL UNDER</text>
<text x="101.9" y="93.7" transform="rotate(-90 101.9 93.7)">2X (0.041)</text>
<text x="114" y="93.7" transform="rotate(-90 114 93.7)">2X (0.051)</text>
<text x="158.4" y="94.6">(0.525)</text>
<text x="39.6" y="99.5">SOLDER MASK</text>
<text x="46.9" y="102.5">OPENING</text>
<text x="43" y="110.4">0.000 PKG</text>
<text x="68.7" y="108.2">2</text>
<text x="153.4" y="110.4">(0.3)</text>
<text x="162.6" y="110.4">(0.45)</text>
<text x="63.6" y="121.9">(</text>
<text x="67.2" y="121.9">0.2) TYP</text>
<text x="73.7" y="124.9">VIA</text>
<text x="31.2" y="129.4">2X (0.345)</text>
<text x="89" y="127.9" transform="rotate(-90 89 127.9)">(0.7)</text>
<text x="121" y="131.6" transform="rotate(-90 121 131.6)">(0.7)</text>
<text x="158.4" y="126.1">(0.525)</text>
<text x="149.5" y="133.7">4X (0.65)</text>
<text x="49.9" y="138.2">(0.9275)</text>
<text x="68.6" y="141.5">3</text>
<text x="158.4" y="140.4">( )</text>
<text x="159.3" y="140.4">1</text>
<text x="51.4" y="147.3">(1.125)</text>
<text x="136.9" y="148.1">5</text>
<text x="175.7" y="148.9">2X (0.2)</text>
<text x="48.8" y="153.9">3X (1.45)</text>
<text x="66.8" y="160.8">2X (0.25)</text>
<text x="104.9" y="156.3">4</text>
<text x="139.3" y="161.3">2X (0.3)</text>
<text x="85.6" y="166.6">4X (0.25)</text>
<text x="92.1" y="176.8">EXPOSED METAL SHOWN</text>
<text x="101.8" y="179.8">SCALE: 30X</text>
<text x="49.7" y="184.3">0.05 MAX</text>
<text x="120.7" y="185.7">0.05 MIN</text>
<text x="44.1" y="187.3">ALL AROUND</text>
<text x="114.2" y="188.7">ALL AROUND</text>
<text x="90.5" y="196.6">METAL EDGE</text>
<text x="163.6" y="194.1">METAL UNDER</text>
<text x="163.6" y="197.1">SOLDER MASK</text>
<text x="47.6" y="204.8">EXPOSED</text>
<text x="51.8" y="207.8">METAL</text>
<text x="92.7" y="208.6">SOLDER MASK</text>
<text x="119.5" y="205.6">EXPOSED</text>
<text x="123.7" y="208.6">METAL</text>
<text x="164.1" y="207.8">SOLDER MASK</text>
<text x="92.7" y="211.6">OPENING</text>
<text x="164.1" y="210.8">OPENING</text>
<text x="62.5" y="222.9">NON SOLDER MASK</text>
<text x="69.9" y="225.9">DEFINED</text>
<text x="136.2" y="222.9">SOLDER MASK</text>
<text x="140.2" y="225.9">DEFINED</text>
<text x="66.5" y="228.9">(PREFERRED)</text>
<text x="170.7" y="230.2">4229353/J</text>
<text x="186" y="230.2">04/2025</text>
</g>
</svg>
